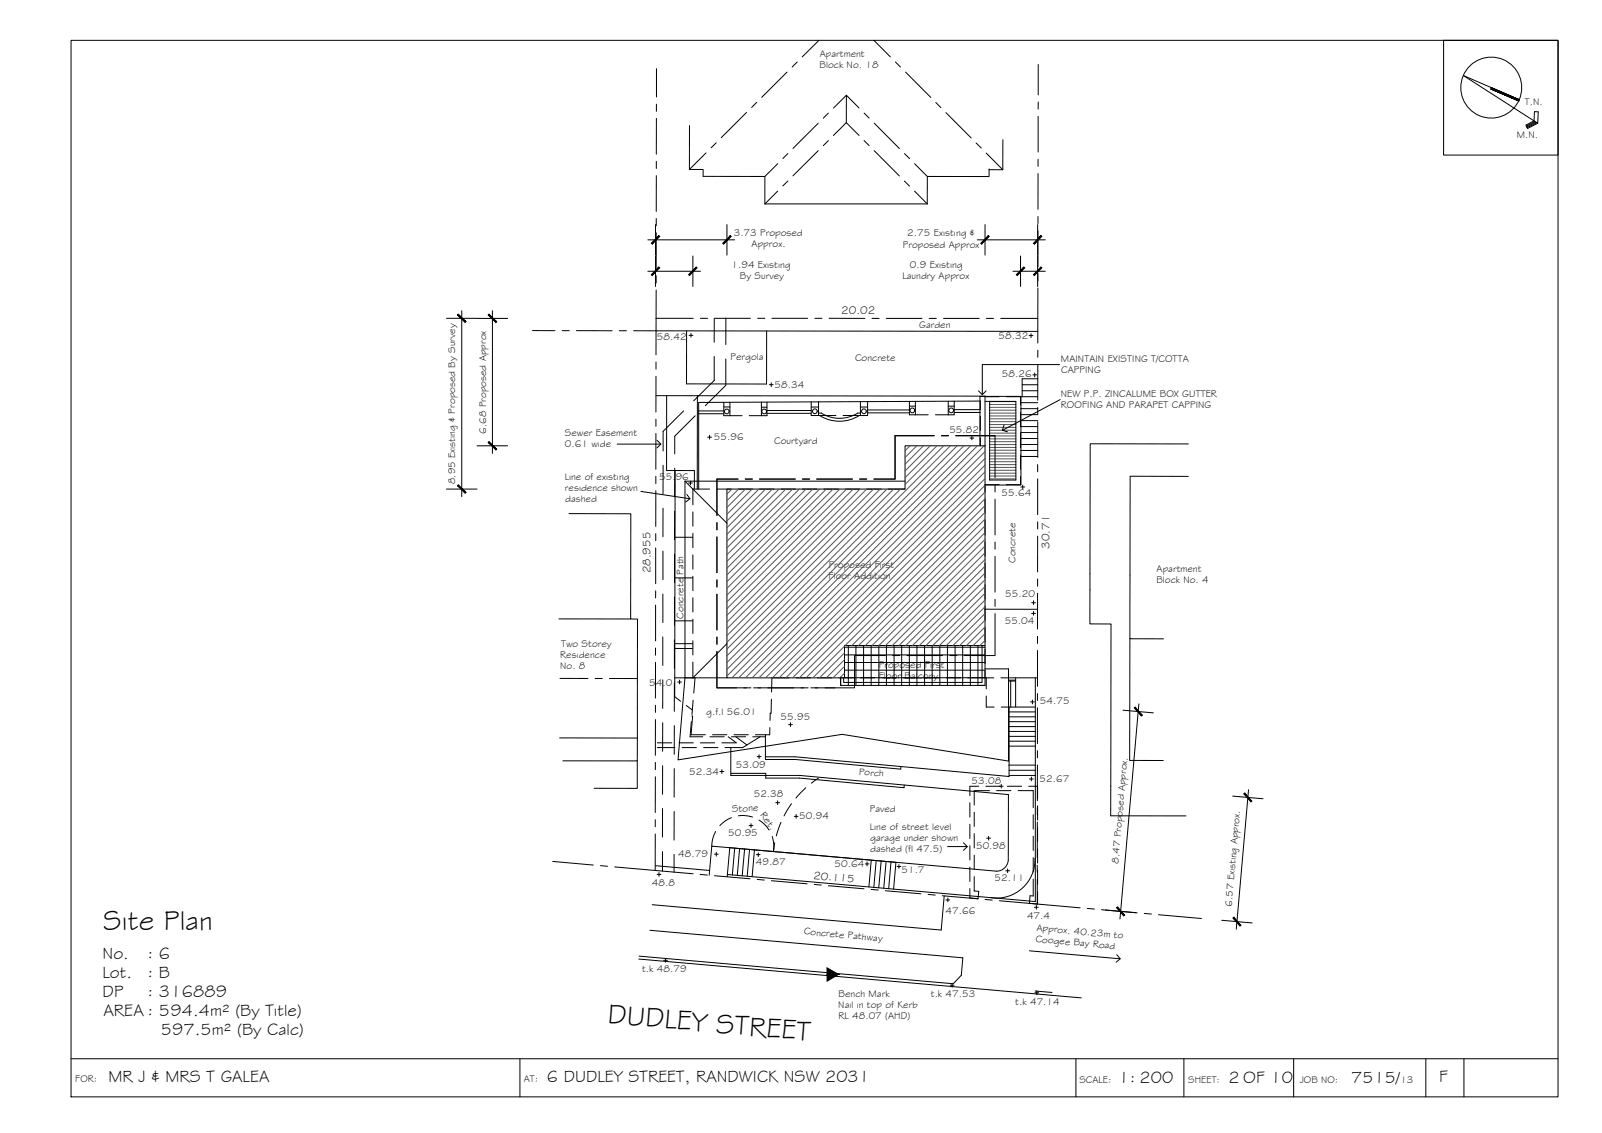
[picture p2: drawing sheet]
<svg xmlns="http://www.w3.org/2000/svg" width="420mm" height="297mm" viewBox="0 0 420 297" stroke-linecap="round" stroke-linejoin="round" font-family="sans-serif">
<!-- layer: HATCH -->
<g fill="none" stroke="#545454" stroke-width=".26">
<path d="M238.7 116.9l-1.3 1.3M240.4 116.9l-3 3M242.2 116.9l-4.8 4.8M244 116.9l-6.6 6.6M245.7 116.9l-8.3 8.3M247.5 116.9l-10.1 10.1M249.3 116.9l-58.6 58.6M251 116.9l-60.3 60.3M252.8 116.9l-60.8 60.8M254.6 116.9l-60.9 60.8M256.3 116.9l-60.8 60.8M258.1 116.9l-60.8 60.8"/>
<path d="M258.3 118.4l-59.3 59.3M259.6 119.5h6.8M259.6 118.8h6.8M259.6 118h6.8M259.6 117.3h6.8M259.6 116.6h6.8M259.6 115.8h6.8M259.6 115.1h6.8M259.6 114.3h6.8M259.6 113.6h6.8M259.6 112.8h6.8M259.6 112h6.8"/>
<path d="M259.6 111.3h6.8M259.6 110.5h6.8M259.6 109.8h6.8M259.6 109h6.8M259.6 108.3h6.8M259.6 107.5h6.8M259.6 106.8h6.8M259.6 106.1h6.8M259.6 105.3h6.8M192 128.2l-1.3 1.3M193.7 128.2l-3 3.1M195.5 128.2l-4.8 4.8"/>
<path d="M197.3 128.2l-6.6 6.6M199 128.2l-8.3 8.4M200.8 128.2l-10.1 10.2M202.6 128.2l-11.9 11.9M204.3 128.2l-13.6 13.7M206.1 128.2l-15.4 15.5M207.9 128.2l-17.2 17.2M209.6 128.2l-18.9 19M211.4 128.2l-20.7 20.8M213.2 128.2l-22.5 22.5M215 128.2l-24.3 24.3M216.7 128.2l-26 26.1"/>
<path d="M218.5 128.2l-27.8 27.8M220.2 128.2l-29.5 29.6M222 128.2l-31.3 31.4M223.8 128.2l-33.1 33.1M225.6 128.2l-34.9 34.9M227.3 128.2l-36.6 36.7M229.1 128.2l-38.4 38.4M230.9 128.2l-40.2 40.2M232.6 128.2l-41.9 42M234.4 128.2l-43.7 43.8M236.2 128.2l-45.5 45.5M258.3 120.2l-57.5 57.5"/>
<path d="M258.3 121.9l-55.7 55.8M258.3 123.7l-54 54M258.3 125.5l-52.2 52.2M258.3 127.2l-50.4 50.5M258.3 129l-48.7 48.7M258.3 130.8l-46.9 46.9M258.3 132.6l-36.7 36.6M258.3 134.3l-34.9 34.9M258.3 136.1l-33.1 33.1M258.3 137.9l-31.3 31.3M258.3 139.6l-29.6 29.6M259.6 125.6h6.8"/>
<path d="M259.6 124.8h6.8M259.6 124.1h6.8M259.6 123.3h6.8M259.6 122.5h6.8M259.6 121.8h6.8M259.6 121h6.8M259.6 120.3h6.8M258.3 141.4l-27.8 27.8M258.3 143.2l-26.1 26M258.3 144.9l-24.3 24.3M258.3 146.7l-22.5 22.5M258.3 148.5l-20.7 20.7"/>
<path d="M258.3 150.2l-19 19M258.3 152l-17.2 17.2M258.3 153.8l-15.4 15.4M258.3 155.5l-13.7 13.7M258.3 157.3l-11.9 11.9M258.3 159.1l-10.1 10.1M221.5 169.4l-8.3 8.3M221.5 171.2l-6.6 6.5M221.5 172.9l-4.8 4.8M221.5 174.7l-3 3M221.5 176.5l-1.3 1.2M258.3 160.8l-8.4 8.4"/>
<path d="M258.3 162.6l-6.6 6.6M258.3 164.4l-4.8 4.8M258.3 166.1l-3.1 3.1M258.3 167.9l-1.3 1.3"/>
</g>
<!-- layer: BORDER -->
<g fill="none" stroke="#000" stroke-width=".26">
<path d="M18.6 10.6h390v277h-390zM378.6 10.6h30v30.1h-30zM391 23.3l7.3 3.2M398.5 26.2l-14.7-6.4 19.5 12.5 .1-3h-1l-.1 2.4-2.1 1.1 .4 .9 2.7-1.4M402.6 31.8l-2.3 1.2M402.8 32l-2.4 1.3M403.1 32.2l-2.6 1.3M18.6 277.6h390M136.4 277.6v10M282.2 277.6v10M310.5 277.6v10M339.3 277.6v10"/>
<path d="M374 277.6v10M383.9 277.6v10"/>
<circle cx="391.1" cy="23" r="8"/>
</g>
<!-- layer: 0 -->
<path d="M277.9 95.6h-20.3v7.9M161.9 116.4h11.4M172.3 115.4l1 1-1 1M256.6 102.5l1 1 1-1M263.3 111.5l-.4 1.3 1.4 .4M278.1 104.7l-15.2 8.1M168.1 128.8l12.9 2M180.1 129.6l.9 1.2-1.2 .8M248.5 221.9h5.2M252.7 221l1 .9-1 1M270 249.3l23.8 2.1M292.9 250.3l.9 1.1-1.1 .9" fill="none" stroke="#000" stroke-width=".26"/>
<!-- layer: HGTS_11 -->
<g fill="none" stroke="#000" stroke-width=".26">
<path d="M180.7 87.9h1M181.2 87.4v1M269.9 88h1M270.4 87.5v1M270.9 98.3h1M271.4 97.8v1M185.6 114.6h1M186.1 114.1v1M201.8 100.9h1M202.3 100.3v1.1M254.4 114.8h1M254.9 114.3v1"/>
<path d="M180.6 126.6h1M181.1 126.1v1M267.7 127.7h1M268.2 127.2v1M270.6 158h1M271.1 157.5v1M177.7 178.8h1M178.2 178.3v1M270.6 160.8h1M271.1 160.3v1M198.6 198.4h1M199.1 197.9v1"/>
<path d="M206.8 190h1M207.3 189.5v1M270.3 184h1M270.8 183.5v1M188.8 202.3h1M189.3 201.8v1M196.5 216.4h.9M197 216v1M203.5 210.4l1 .1M203.9 209.9v1M208.3 214h1M208.8 213.5v1"/>
<path d="M258.8 219.7h1M259.3 219.3v1M262.1 206.1h1M262.6 205.6v1M270 204.2h1M270.5 203.7v1M172.3 229.2h1M172.8 228.7v1.1M187.4 223.9h1M187.9 223.4v1M198.4 224.1h1M198.9 223.6v1"/>
<path d="M226.9 226.5h1M227.4 226v1M235.3 227.2h1M235.8 226.7v1M248.1 235.9h1M248.6 235.4v1M263.8 228.3h1M264.3 227.8v1M271.3 237.9h1M271.8 237.4v1M174.1 251.8h1M174.5 251.3v1"/>
<path d="M249.2 258.3h1M249.7 257.8v1M271.9 259.8v1M271.4 260.3h1"/>
</g>
<!-- layer: BOUNDARY -->
<g fill="none" stroke="#000" stroke-width=".26">
<path d="M172.2 18v7.4M272.3 16.9v8M172.2 31l-.1 9.4M172.2 27.3v1.9M272.3 30.5v9.4M272.3 26.7v1.9M172.1 57.3v1.9M172.1 42.3v1.9M172.1 46.1v9.3M272.2 56.8v1.8M272.3 41.8v1.8M272.3 45.5l-.1 9.4"/>
<path d="M172.1 76l-.1 17M172.1 72.3v1.9M172.1 61v9.4M272.2 75.5v8M272.2 71.7v1.9M272.2 60.5v9.4M139.7 86.7h5.8M147.4 86.7h1.9M151.2 86.7h9.4M162.4 86.7h1.9M166.2 86.7h5.9M172 94.9v1.9"/>
<path d="M172 98.7v9.3M172.1 83.5h9.7M183.7 83.5h1.9M187.4 83.5h9.4M198.7 83.5h1.9M202.4 83.5h9.4M213.7 83.5h1.9M217.5 83.5h9.3M228.7 83.5h1.9M232.4 83.5h9.4M243.7 83.5h1.9M247.4 83.5h9.4"/>
<path d="M258.7 83.5h1.9M262.5 83.5h9.7v6.4M272.2 91.8v1.9M272.2 95.6v9.3M172 109.9v1.9M172 113.6v9.4M272.2 106.8v1.9M272.2 110.5v9.4M172 139.9v1.9M172 124.9v1.9M172 128.6v9.4M272.1 121.8v1.9"/>
<path d="M272.1 125.6v9.3M272.1 136.8v1.9M171.9 158.6v9.4M172 143.7v9.3M172 154.9l-.1 1.9M272.1 151.8v1.9M272.1 155.5v9.4M272.1 140.6v9.3M171.9 169.9v1.9M171.9 173.6v9.4M272.1 166.8v1.9M272.1 170.6v9.3"/>
<path d="M171.9 199.9v1.9M171.9 184.9v1.9M171.9 188.7v9.3M272.1 181.8v1.9M272.1 185.6v9.3M272.1 196.8v1.9M171.9 218.6l-.1 9.6 10 .9M171.9 214.9v1.9M171.9 203.6v9.4M272.1 211.8v1.9M272.1 215.6l-.1 9.3M272.1 200.5v9.4"/>
<path d="M145 225.8l10.6 1M157.5 226.9l1.8 .2M161.2 227.3l10.6 .9M183.6 229.2l1.9 .2M187.4 229.6l9.3 .8M198.6 230.6l1.9 .1M202.3 230.9l9.4 .8M213.5 231.9l1.9 .1M217.3 232.2l9.3 .8M228.5 233.2l1.8 .2M232.2 233.5l9.3 .8M243.4 234.5l1.9 .2"/>
<path d="M247.1 234.8l9.4 .8M258.4 235.8l1.8 .2M272 230.6v6.4l-9.9-.9M272 226.8v1.9M272 237l11.3 1M285.2 238.2l1.8 .1M288.9 238.5l9.3 .8M300.1 239.5l1.9 .1M303.8 239.8l11.3 1"/>
</g>
<!-- layer: EXISTING -->
<g fill="none" stroke="#000" stroke-width=".26">
<path d="M180.8 32.9v11.5h3.6v1.8l16.2 .1v7.2h42.6v-7.2h16.2v-1.8h3.6v-7.9M172.1 86.7l100.1 .2M180.1 86.7v13.9l20.9 .1 .1-13.9M272.2 99.3h-4.1v4.7M172 103.7l86.3 .2M174.8 103.7v19.7h7.3v4.8M182.9 103.8v24.4M183.2 108.5h6.6M183.2 107.7h6.6M189.8 105.5v3.5h4.8M189.8 106.7h1.6M191.4 105.5v3.5"/>
<path d="M196.5 109h3.2M199.7 105.4v3.6h1.5v-3.6M199.7 106.8h1.5M201.2 107.6h11.6M201.2 108.4h11.6M212.8 105.4v3.5h6.4M212.8 106.7h1.9M214.7 108.3h.7a9 9 0 0 0 9.6 0h.7M214.7 105.4v3.5M215 108.9a9.7 9.7 0 0 0 10.4 0M225.7 106.7h1.8M225.7 105.3v3.6"/>
<path d="M227.5 105.3v3.6h-6.4M227.5 107.5h11M227.5 108.2h11M238.5 105.2v3.5h4.9M238.5 106.5h1.6M240.1 105.2v3.5M248.7 106.5h1.6M248.7 105.2v3.5M250.3 108.1h6.8M250.3 105.2v3.5h-5M250.3 107.4h6.8M257.1 107.2v-2.1l-73.9 .4v22.7"/>
<path d="M257.1 109.1v3.8M257.1 114.8v2.1M258.3 104h3.8M263.9 104h3.8v2.2M267.7 108v3.8M267.7 113.7v3.7M267.7 119.3v3.7M267.7 119.7h4.5M267.7 105.6h4.5M267.7 108.7h4.5M267.7 107.1h4.5M267.7 110.3h4.5"/>
<path d="M267.7 115h4.5M267.7 113.4h4.5M267.7 111.8h4.5M267.7 118.1h4.5M267.7 116.5h4.5M267.8 104h4.4M268.1 102.4h4.1M268.1 100.9h4.1M311.7 116.4l-25.8-.1-.1 47.3h5.6l-.1 50.3h19.8M149.2 134.7h16.2v27.6h1.8v31.2M177.1 123.4l-.1 59.3 1.5 1.1M181.7 134.2v3.8"/>
<path d="M181.7 139.8v3.8M186.1 128.2h-4.4v4.1M188 128.2h3.7M193.6 128.2h3.7M199.2 128.2h3.8M204.9 128.2h3.7M210.5 128.2h3.7M216.1 128.2h3.7M221.7 128.2h3.8M227.4 128.2h3.7M233 128.2h4.4M258.3 130.8v3.8"/>
<path d="M258.3 136.5v3.7M262.1 127.1h-3.8v1.9M267.7 124.9v2.2h-3.8M311.7 124.9h-15.3l-.1 42.6h8.8M177 151.5h4.7M177 140.9h4.7M181.7 145.5v3.7M181.7 151.1v3.7M181.7 156.7v3.8M258.3 159.7h13.8M258.3 142.1v3.7M258.3 147.7v3.8"/>
<path d="M258.3 153.3v3.8M258.3 159v3.7M146.6 162.3h18.8M177 177.7h5.3l-.3 4M177 170h4.6M177 162.8h4.7M177 168.8h4.6M181.7 162.3v3.8M181.7 168v3.7M181.7 173.6v4.1M207 177.7h-4.6v3.7M208.8 177.7h3.8"/>
<path d="M214.4 177.7h3.8M220.1 177.7h3.7M225.7 177.7h3.8M231.3 177.7h3.8M236.9 177.7h3.8M242.6 177.7h3.7M248.2 177.7h3.8M253.8 177.7h4.9M258.3 164.6v3.7M258.3 170.2v3.8M258.3 175.8v1.9M258.7 177.7v2.9"/>
<path d="M258.7 177.7h2M262.5 177.7h9.6M264.5 178.3h1.9M264.5 178.6h1.9M265.1 178.6v6.8M266.4 177.7v7.7M271.5 177.7v58.7l-80.7-7.1M296.3 167.5v31.9h8.8M146.8 193.5h20.4l-.1 6h-19.5M167.1 199.5v7.2h-11.3M172.4 194.7h3.8M172.4 196h4.6"/>
<path d="M178.1 194.7h3.7M178.9 196h3.8M180 185l1.6 1.1M181.3 189.2l-.3 4h3.3M181.4 187.7h.3l-.4 4.9h3.7M181.8 183.6l-.3 3.7M183.7 194.7h3.7M184.5 196h3.8M186.2 193.2h3.7M186.9 192.6h3.7M191 193.2l2.1 1.5h-3.8M191.7 196v7.3h18.1l54.7 5-.1 17.3a3.1 3.1 0 0 1-3 2.8l-70-6.2"/>
<path d="M191.8 193.2h3.8M192.5 192.6h3.8M193 193.2l2.9 2.1M197.4 193.2h3.4M199.4 193.2l-4.6 2.8h-4.7M200.8 192.6v6.5h7.7l27.7 2.5 .1-.7M201.9 190.7v1.9h-3.8M202.3 183.3l-.1 3.7h-.2v1.9M258.7 182.5v2.9h2M262.6 185.4h8.9M264.5 195.6h7M264.7 189.2h6.8"/>
<path d="M264.7 194.3h6.8M264.7 185.4v18.2l-56.2-5.2h-7.7M264.7 187.9h6.8M264.7 186.6h6.8M264.7 190.5h6.8M264.7 193.1h6.8M264.7 191.8h6.8M187.7 218l-.7 1.5-.3 2.3M191.7 202.7h9.1v1.3h8.9l27.4 2.5 .1-.7M191.8 214.4l-1.5 .8-1.5 1.3M193.7 213.9l1.8-.1 1.9 .4M199.1 215l1.4 1.1 1.2 1.5"/>
<path d="M202.5 219.3l.4 1.6-.1 2.4 .4-2.3M204.8 215.6l-1.2 3.5M207.6 210.7l-2 3.2M211.3 206.5l-2.5 2.7M214.7 204l-1.9 1.3M254.4 210.5v3.7M254.4 216.1v3.7M255.5 212.9v3.8M255.5 218.6v3.7M256.7 206.1h-2.3v2.5M258.6 206.1h3.7M259.5 207.3h-4v3.8"/>
<path d="M261.4 207.3h3.7M264.2 206.1h3.7M264.6 200.6h6.9M264.7 203.3h6.8M264.7 201.9h6.8M267 207.3h4v4.4M269.8 206.1h2.3v3.3M271 213.6v3.8M271 219.2v3.8M272.1 211.3v3.7M272.1 216.9v3.7M171.9 227l14.2 1.2"/>
<path d="M191.4 222.2l-4.7-.4-.7 7.7M191.4 222.2l-.7 7.7M192.7 222.4l-.6 7M194 222.5l-.6 7M195.3 222.6l-.6 7M196.6 222.7l-.6 7M197.9 222.8l-.6 7M228.5 225.5l-.6 7M229.8 225.6l-.6 7.1M231.1 225.7l-.6 7.1M232.4 225.9l-.6 7M233.7 226l-.6 7"/>
<path d="M235 226.1l-.6 7M247.6 234.9l-.7 8.9-75.8-6.6M254.4 221.7v3.8M254.4 227.3v3.8M255.5 229.8v3.8l1.2 .1-.2 1.9-2.1-.2v-2.4M255.5 224.2v3.7M271 224.8v3.8M271 230.5v4.4l-.8-.1-.2 2 2.1 .2v-3.2M271.4 225a10.1 10.1 0 0 1-11.5 10.3M272.1 222.5v3.8M272.1 228.1v3.8M167.5 251.4l116.1 10.2"/>
<path d="M170.5 243.9l82 7.2-.4 4.6-2.1 2.2-82.4-7.2M271.5 259.8l4.4 .4"/>
<circle cx="190.6" cy="107.9" r=".62"/>
<circle cx="200.4" cy="107.9" r=".62"/>
<circle cx="213.7" cy="107.8" r=".62"/>
<circle cx="226.6" cy="107.8" r=".62"/>
<circle cx="239.3" cy="107.6" r=".62"/>
<circle cx="249.5" cy="107.6" r=".62"/>
</g>
<!-- layer: ROOFPLAN EXIST. -->
<g fill="none" stroke="#000" stroke-width=".26">
<path d="M206.4 18.9l-6.6 6.6M209.1 16.2l-1.3 1.4M214.8 10.6l-4.4 4.3M229.2 10.6l4.3 4.3M234.9 16.2l1.3 1.4M237.5 18.9l6.6 6.6M187.8 37.4l-1.3 1.3M195.8 29.5l-6.6 6.6M198.5 26.8l-1.4 1.4M214.6 39.5l-6.7 6.6M214.6 32.3l-6.6 6.6M217.3 36.9l-1.4 1.3"/>
<path d="M217.3 29.6l-1.4 1.4M222 32.2l-3.4 3.3M222 32.2l3.3 3.3M222 25l-3.4 3.3M225.3 28.3l-3.3-3.3v7.2M226.6 36.8l1.4 1.4M226.6 29.6l1.4 1.4M229.3 39.5l6.6 6.6M229.3 32.3l6.6 6.6M245.4 26.9l1.4 1.3M248.1 29.5l6.6 6.7M256 37.5l1.4 1.3"/>
<path d="M185.2 40.1l-4.4 4.3M204 50.1l-3.4 3.4M204 42.9l-3.4 3.4M206.6 47.4l-1.3 1.4M206.6 40.3l-1.3 1.3M237.2 47.5l1.3 1.3M237.2 40.3l1.4 1.3M239.9 50.1l3.3 3.4M239.9 42.9l3.3 3.4M258.7 40.1l4.3 4.4M257 116.9v-13h10.8v23.3h-9.5M179.6 126.1h57.8"/>
<path d="M179.6 126.1v51.6M179.6 126.1l11.1 11.1M146.9 177.9h7.3M156.1 177.9h1.9M159.8 177.9h7.4M179.6 177.7h11.1M190.7 168.8l-9 8.9M258.3 175.4h6.2v24.1l-43.6-7-43.1 6.7 1.8-21.5"/>
</g>
<!-- layer: TEXT1 -->
<path d="M191.4 222.2l43.6 3.9" fill="none" stroke="#000" stroke-width=".26"/>
<!-- layer: TEXT -->
<path d="M216.9 253.7l3 1.8h-3zM216.9 255.5v1.7l3-1.7z" fill="#000" stroke="#000" stroke-width=".26"/>
<!-- layer: BLD_ADJ -->
<path d="M259.4 44.5h.1" fill="none" stroke="#545454" stroke-width=".26"/>
<!-- layer: SERVICES -->
<g fill="none" stroke="#000" stroke-width=".26">
<path d="M187.3 93.5v6.3l-5.4 5.3M187.3 83.5v6.2M190.4 94.1v6.9l-5.4 5.4M190.4 83.4v6.9M179.3 107.7l-5.4 5.4v5.1M182.3 109l-5.3 5.4v4.6M173.9 133.2v7.5M173.9 122v7.5M176.9 134v7.5M177 122.7l-.1 7.6M173.8 155.7v7.5M173.9 144.5v7.5"/>
<path d="M176.9 156.5v7.5M176.9 145.2v7.6M173.8 167v7.5M173.8 178.2v7.5M176.9 179v7.5M176.9 167.7v7.6M173.8 189.5v7.5M176.9 190.2l-.1 7.6M173.8 212l-.1 7.5M173.8 200.7v7.5M176.8 212.7v7.6M176.8 201.5v7.5"/>
<path d="M173.7 223.2v5.2M176.8 224v4.7"/>
</g>
<!-- layer: NEWWORK -->
<path d="M258.3 105.2h8.1v20.6h-6.8v-20.6M258.3 103.9v13M190.7 128.2h46.7v-11.3h20.9v52.3h-36.8v8.5h-30.8zM257.6 169.2v9.7h-36.3v-1.2M258.3 169.2v10.5h-37.8v-2v2" fill="none" stroke="#000" stroke-width=".26"/>
<!-- layer: TILES -->
<g fill="none" stroke="#000" stroke-width=".26">
<path d="M221.5 169.7h36.8M221.5 171.7h36.8M221.5 173.7h36.8M221.5 175.7h36.8M221.5 177.7h36.8M222.5 169.2v10.5M224.5 169.2v10.5M226.5 169.2v10.5M228.5 169.2v10.5M230.5 169.2v10.5M232.5 169.2v10.5M234.5 169.2v10.5"/>
<path d="M236.5 169.2v10.5M238.5 169.2v10.5M240.5 169.2v10.5M242.5 169.2v10.5M244.5 169.2v10.5M246.5 169.2v10.5M248.5 169.2v10.5M250.5 169.2v10.5M252.5 169.2v10.5M254.5 169.2v10.5M256.5 169.2v10.5M256.8 179.7h1.5"/>
</g>
<!-- layer: DIMENSION -->
<g fill="none" stroke="#000" stroke-width=".26">
<path d="M171.9 58.9v8M190.7 58.9v8M258.3 58.9v8M272.1 58.9v8M169.9 71.1h13.8M169.9 62.9h22.8M171.9 67.1v8M181.7 67.1v8M256.3 62.9h17.9M265.7 71.1h8.5M267.7 67.1v8M272.1 67.1v8"/>
<path d="M117.1 83.5h16M121.1 81.5v48.7M129.1 81.5v37.4M125.1 116.9h8M117.1 128.2h8M294.5 186.2l8 .7M298.7 184.5l-5 56.4M323.3 208.7l8 .7M327.5 207.1l-3.3 36.5M289.9 238.6l8 .7M320.4 241.3l8 .7"/>
</g>
<!-- layer: 0 -->
<g fill="#000" stroke="#000" stroke-width=".26">
<path d="M172.8 70l-1.8 2.2 2-2zM172.8 70l-1.8 2.2-.2-.2z"/>
<path d="M172.8 61.8l-1.8 2.2 2-2zM172.8 61.8l-1.8 2.2-.2-.2z"/>
<path d="M180.6 72l.2 .2 1.8-2.2zM182.6 70l.2 .2-2 2z"/>
<path d="M189.6 63.8l.2 .2 1.8-2.2zM191.6 61.8l.2 .2-2 2z"/>
<path d="M259.2 61.8l-1.8 2.2 2-2zM257.2 63.8l2-2-1.8 2.2z"/>
<path d="M268.5 70l-1.7 2.2 2-2zM268.5 70l-1.7 2.2-.2-.2z"/>
<path d="M271 72l.3 .2 1.7-2.2zM273 70l.2 .2-1.9 2z"/>
<path d="M271 63.8l.3 .2 1.7-2.2zM273 61.8l.2 .2-1.9 2z"/>
<path d="M120 82.6l2 2 .2-.3zM120 82.6l.2-.2 2 1.9z"/>
<path d="M128 82.6l2.1 2 .2-.2zM128.3 82.4l2 2-2.3-1.8z"/>
<path d="M128.3 115.8l-.3 .2 2.3 1.8zM128 116l2.3 1.8-.2 .2z"/>
<path d="M120.2 127.1l-.2 .2 2.2 1.8zM120 127.3l2.2 1.8-.2 .2z"/>
<path d="M297.5 185.6l1.8 2.1 .3-.2zM297.5 185.6l.2-.2 1.9 2.1z"/>
<path d="M326.2 208.1l1.9 2.1 .2-.1zM326.2 208.1l.3-.2 1.8 2.2z"/>
<path d="M292.9 237.9l2 2-1.8-2.1zM292.9 237.9l2 2-.2 .2z"/>
<path d="M323.4 240.6l2 2-1.8-2.2zM323.4 240.6l2 2-.2 .2z"/>
</g>
<!-- layer: ROOFPLAN NEW -->
<g fill="none" stroke="#000" stroke-width=".26">
<path d="M234.7 114.2v11.4h-5.5h5.5zM234.7 114.2h10.3M246.9 114.2h1.9M261 114.2h-10.3h10.3v11M188 125.6v9.5v-9.5h5.6zM188 137v1.9M195.5 125.6h1.8M199.2 125.6h9.4M210.4 125.6h1.9M214.2 125.6h9.4M225.5 125.6h1.8M261 127.1v1.9"/>
<path d="M261 130.9v9.3M188 140.8v9.3M188 152v1.9M188 155.8v9.4M261 142.1v1.9M261 145.9v9.3M261 157.1v1.9M188 167v1.9M232.2 171.9h-8.1v8.4h-7.7M234.1 171.9h1.9M237.9 171.9h9.3M249.1 171.9h1.9"/>
<path d="M261 160.9v11h-8.2M193.2 180.3h-5.2v-9.5v9.5h7.8M195.1 180.3h1.8M197.6 180.3h14.3M212.6 180.3h6.4"/>
</g>
<!-- layer: BORDER -->
<g fill="#000" stroke="#000" stroke-width=".26">
<path d="M391.1 23l7.4 3.2zM391.1 23l7.4 3.2-.2 .2z"/>
<path d="M391.1 23l-.1 .3 7.3 3.1zM391 23.3l7.3 3.1z"/>
</g>
<g font-size="7.5">
<text x="27.1" y="243.8">Site Plan</text>
<text x="159.2" y="268.2" transform="rotate(5 159.2 268.2)">DUDLEY STREET</text>
</g>
<g font-size="4.5">
<text x="26.9" y="251.4">No.</text>
<text x="38.7" y="251.4">: 6</text>
<text x="26.9" y="256.4">Lot.</text>
<text x="38.7" y="256.4">: B</text>
<text x="26.9" y="261.4">DP</text>
<text x="38.7" y="261.4">: 316889</text>
<text x="27.1" y="266.4">AREA : 594.4m² (By Title)</text>
<text x="42.2" y="271.5">597.5m² (By Calc)</text>
<text x="28.4" y="283.7">MR J &amp; MRS T GALEA</text>
<text x="143.4" y="283.6">6 DUDLEY STREET, RANDWICK NSW 2031</text>
<text x="293.4" y="283.9">1: 200</text>
<text x="322.2" y="283.9">2 OF 10</text>
<text x="354.4" y="283.8">7515/</text>
<text x="377.4" y="283.7">F</text>
</g>
<g font-size="3">
<text x="220.6" y="82.3">20.02</text>
<text x="275.3" y="143.8" transform="rotate(-90 275.3 143.8)">30.71</text>
<text x="170.6" y="150.3" transform="rotate(-90 170.6 150.3)">28.955</text>
<text x="213.2" y="230.4" transform="rotate(5 213.2 230.4)">20.115</text>
</g>
<g font-size="2.6">
<text x="215" y="17.9">Block No. 18</text>
<text x="215" y="15">Apartment</text>
<text x="400" y="27.4">T.N.</text>
<text x="397.8" y="36.2">M.N.</text>
<text x="192.4" y="61.9">3.73 Proposed</text>
<text x="197.1" y="64.9">Approx.</text>
<text x="236.8" y="64.9">Proposed Approx</text>
<text x="238" y="61.9">2.75 Existing &amp;</text>
<text x="191.8" y="70.2">1.94 Existing</text>
<text x="238.7" y="70.2">0.9 Existing</text>
<text x="194.1" y="73.1">By Survey</text>
<text x="236.7" y="73.1">Laundry Approx</text>
<text x="172.3" y="89.1">58.42</text>
<text x="241.1" y="86">Garden</text>
<text x="261.9" y="89">58.32</text>
<text x="191.6" y="94.5">Pergola</text>
<text x="224.2" y="94.7">Concrete</text>
<text x="278.3" y="94.8">MAINTAIN EXISTING T/COTTA</text>
<text x="203.1" y="101.7">58.34</text>
<text x="262.8" y="98.8">58.26</text>
<text x="278.3" y="97.7">CAPPING</text>
<text x="278.2" y="104.2">NEW P.P. ZINCALUME BOX GUTTER</text>
<text x="278.2" y="107.1">ROOFING AND PARAPET CAPPING</text>
<text x="127.5" y="113.7" transform="rotate(-90 127.5 113.7)">6.68 Proposed Approx</text>
<text x="249" y="113.6">55.82</text>
<text x="148.2" y="114.3">Sewer Easement</text>
<text x="148.2" y="117.2">0.61 wide</text>
<text x="187.2" y="115.5">55.96</text>
<text x="203.1" y="116.5">Courtyard</text>
<text x="148.1" y="125.9">Line of existing</text>
<text x="172.9" y="125.8">55.96</text>
<text x="119.4" y="127" transform="rotate(-90 119.4 127)">8.95 Existing &amp; Proposed By Survey</text>
<text x="148.2" y="128.8">residence shown</text>
<text x="148.2" y="131.7">dashed</text>
<text x="262.7" y="130.1">55.64</text>
<text x="217.3" y="148.9">Proposed First</text>
<text x="266.3" y="147.6" transform="rotate(-90 266.3 147.6)">Concrete</text>
<text x="303.3" y="149.8">Apartment</text>
<text x="217.3" y="151.8">Floor Addition</text>
<text x="303.3" y="152.8">Block No. 4</text>
<text x="263.7" y="156.5">55.20</text>
<text x="179.3" y="162.2" transform="rotate(-90 179.3 162.2)">Concrete Path</text>
<text x="263.5" y="163.7">55.04</text>
<text x="146.9" y="172.5">Residence</text>
<text x="147.1" y="169.6">Two Storey</text>
<text x="146.9" y="175.4">No. 8</text>
<text x="170.3" y="179.7">54.0</text>
<text x="230.5" y="177.9">Floor Balcony</text>
<text x="230.5" y="175">Proposed First</text>
<text x="272.7" y="184.7">54.75</text>
<text x="185.2" y="187.3">g.f.l 56.01</text>
<text x="204.7" y="188.9">55.95</text>
<text x="180.7" y="203.2">52.34</text>
<text x="193" y="201.2">53.09</text>
<text x="225.2" y="203.1" transform="rotate(5 225.2 203.1)">Porch</text>
<text x="197.7" y="209">52.38</text>
<text x="254.8" y="205.5">53.08</text>
<text x="272.7" y="205">52.67</text>
<text x="192.1" y="213" transform="rotate(-3 192.1 213)">Stone</text>
<text x="199.3" y="213.8" transform="rotate(52 199.3 213.8)">Ret.</text>
<text x="209.6" y="214.7">50.94</text>
<text x="228.1" y="213">Paved</text>
<text x="191" y="219.3">50.95</text>
<text x="228.1" y="217.6">Line of street level</text>
<text x="228.2" y="220.5">garage under shown</text>
<text x="177.9" y="224.8">48.79</text>
<text x="198.2" y="226.8">49.87</text>
<text x="218.9" y="227.2">50.64</text>
<text x="228.2" y="223.5">dashed (fl 47.5)</text>
<text x="256" y="222.5">50.98</text>
<text x="293.3" y="226.4" transform="rotate(-85 293.3 226.4)">8.47 Proposed Approx.</text>
<text x="170.9" y="232.3">48.8</text>
<text x="236.4" y="228.9">51.7</text>
<text x="260.8" y="230.9">52.11</text>
<text x="248" y="239.7">47.66</text>
<text x="323.1" y="237.8" transform="rotate(-85 323.1 237.8)">6.57 Existing Approx.</text>
<text x="210.8" y="245" transform="rotate(5 210.8 245)">Concrete Pathway</text>
<text x="269.4" y="240.8">47.4</text>
<text x="271.8" y="244.1" transform="rotate(5 271.8 244.1)">Approx. 40.23m to</text>
<text x="271.6" y="247" transform="rotate(5 271.6 247)">Coogee Bay Road</text>
<text x="168.4" y="254.8">t.k 48.79</text>
<text x="219.9" y="261.3">Bench Mark</text>
<text x="244.1" y="261.5">t.k 47.53</text>
<text x="266.3" y="263.5">t.k 47.14</text>
<text x="219.9" y="264.2">Nail in top of Kerb</text>
<text x="219.9" y="267.2">RL 48.07 (AHD)</text>
<text x="19.8" y="283.8">FOR:</text>
<text x="137.4" y="283.6">AT:</text>
<text x="283.1" y="283.9">SCALE:</text>
<text x="311.6" y="283.9">SHEET:</text>
<text x="340.9" y="283.9">JOB NO:</text>
<text x="367.3" y="283.8">13</text>
</g>
</svg>
